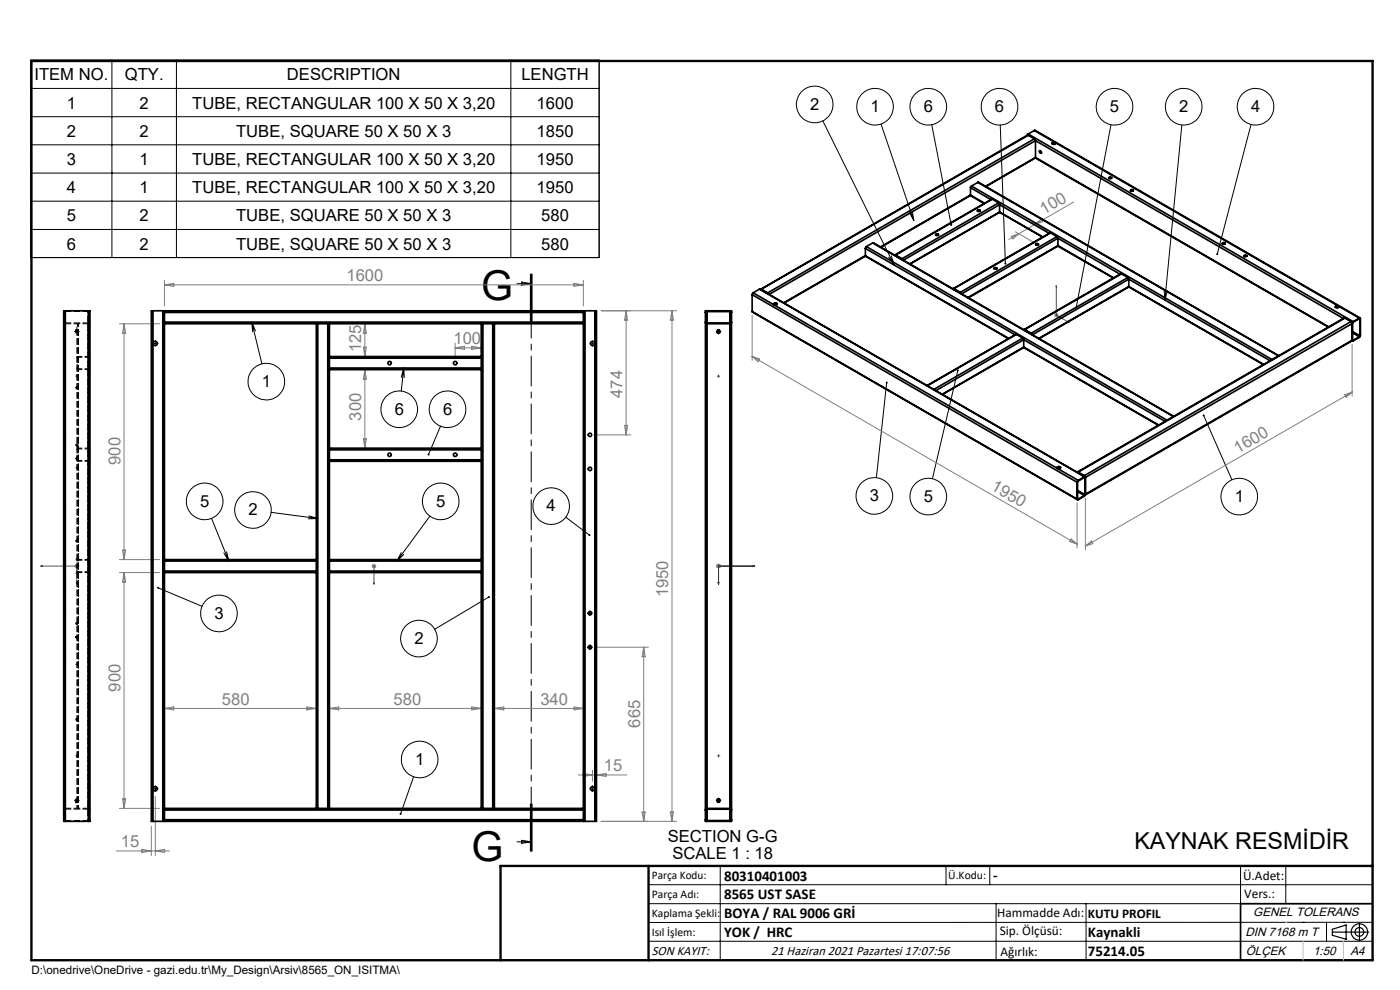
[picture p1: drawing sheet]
<svg xmlns="http://www.w3.org/2000/svg" width="297mm" height="210mm" viewBox="0 0 297 210" stroke-linecap="round" stroke-linejoin="round" font-family="sans-serif">
<g fill="none" stroke="#000" stroke-width=".21">
<path d="M6.5 12.8h120.6v41.8h-120.6zM6.5 18.8h120.6M23.7 12.8v41.8M37.4 12.8v41.8M108.4 12.8v41.8M6.5 24.8h120.6M6.5 30.7h120.6M6.5 36.7h120.6M174.6 25.6l15.1 30.6M186.9 26.3l7 20.5M197.7 26.4l4.1 21.3M212.2 26.5l1.1 29.4"/>
<path d="M235.7 26.4l-7.4 38.8M250.7 26.5l-3.6 37.1M265.4 26.4l-7.2 27.5M6.5 42.7h120.6M6.5 48.7h120.6M110.7 59.8l2 .4-2 .3zM112.5 58.1v10M112.7 58.1v10M112.9 58.1v10M188.5 54.6l1.2 1.6M189.1 54.3l.6 1.9M192.9 45l1 1.8"/>
<path d="M193.5 44.8l.4 2M16.1 70.1l.2-.2a.16 .16 0 0 1 .2 .2 .16 .16 0 0 1-.2 .1v.3M16.2 70.4h.2M32.8 72.8h.3M32.9 72.7v.3M53.4 68.3l2.2 8.9M53.4 68.3l.8 1.9M53.4 68.3l.2 2.1M85.7 78.1l-.6 4.9M85.7 78.1l.1 2M85.7 78.1l-.6 1.9M109.7 60.2h3"/>
<path d="M125.6 72.8h.2M125.7 72.7v.3M152.3 70v.1M152.3 70.4h.3M152.4 70.2v.3M152.6 70l-.2 .2M203.2 78.6l-5.4 23M247 61.6l.1 2M247.6 61.7l-.5 1.9M16.1 97.4l.2-.3a.16 .16 0 0 1 .2 .2 .16 .16 0 0 1-.2 .2M16.1 94.5l.2-.2a.16 .16 0 0 1 .2 .2 .16 .16 0 0 1-.2 .1M16.1 82.3l.2-.2a.16 .16 0 0 1 .2 .2 .16 .16 0 0 1-.2 .1"/>
<path d="M93.5 90.4l-2.6 6M188.1 81.2l-2.2 20.1M255.3 88.1l6 13.7M16.1 114.8l.2-.2a.16 .16 0 0 1 .2 .2 .16 .16 0 0 1-.2 .1M44.9 110l3.6 9M47.5 117.3l1 1.7M48.1 117l.4 2M57.5 108.7l9.9 1.3M65.5 109.4l1.9 .6M67.4 110l-2 .1M85.1 117.2l-.9 1.8M85.7 117.6l-1.5 1.4"/>
<path d="M91.2 109.5l-7 9.5M120 109.7l5.1 3.8M16.1 135.2l.2-.2a.16 .16 0 0 1 .2 .2 .16 .16 0 0 1-.2 .1M16.1 132.3l.3-.2 .1 .1-.2 .2M33.5 124.7l9.4 3.9M103.7 126.6l-11.5 6.9M125 130.1h.3M125 137.3h.3M125.2 130v.2M125.2 137.2v.2M16.1 152.6l.2-.1a.16 .16 0 0 1 .2 .2 .16 .16 0 0 1-.2 .1M16.1 170.1l.2-.2a.16 .16 0 0 1 .2 .2 .16 .16 0 0 1-.2 .1"/>
<path d="M16.2 169.8h.2M16.3 169.7v.2M32.8 167.3h.3M32.9 167.2v.3M87.7 164.8l-2.7 7.8M109.7 178.6h3M110.7 178.3l2 .3-2 .3zM112.5 170.5v10M112.7 170.5v10M112.9 170.5v10zM125.6 167.3h.2M125.7 167.2v.3"/>
<path d="M152.3 169.8h.3M152.4 169.7v.2M152.6 170.1l-.2-.2-.1 .2M137.6 187.7h153.6M137.6 191.7h153.6M137.6 199.7h153.6M152.8 183.7v20M200.7 183.7v4M210 183.7v4M211.3 191.7v12M230.4 191.7v12M263.2 183.7v20"/>
<path d="M272.8 183.7v8M276.4 195.6h.1M281.4 195.6v4.1M285 195.6h.1M291.2 195.6l-153.6 .1"/>
<circle cx="172.8" cy="22.1" r="3.9"/>
<circle cx="185.6" cy="22.6" r="3.9"/>
<circle cx="196.9" cy="22.6" r="3.9"/>
<circle cx="212" cy="22.6" r="3.9"/>
<circle cx="236.4" cy="22.6" r="3.9"/>
<circle cx="251.1" cy="22.6" r="3.9"/>
<circle cx="266.4" cy="22.6" r="3.9"/>
<circle cx="56.5" cy="81" r="3.9"/>
<circle cx="84.7" cy="86.8" r="3.9"/>
<circle cx="94.9" cy="86.8" r="3.9"/>
<circle cx="43.4" cy="106.3" r="3.9"/>
<circle cx="53.7" cy="108.2" r="3.9"/>
<circle cx="93.5" cy="106.4" r="3.9"/>
<circle cx="116.9" cy="107.4" r="3.9"/>
<circle cx="185.5" cy="105.2" r="3.9"/>
<circle cx="196.9" cy="105.3" r="3.9"/>
<circle cx="262.9" cy="105.3" r="3.9"/>
<circle cx="46.4" cy="130.1" r="3.9"/>
<circle cx="88.9" cy="135.5" r="3.9"/>
<circle cx="89" cy="161.1" r="3.9"/>
</g>
<g fill="none" stroke="#000" stroke-width=".25">
<path d="M282.6 197.7h7.8M282.6 197.1l3-.9v3l-3-.8zM288.4 195.8v3.8M106.2 203.7h185"/>
<circle cx="288.4" cy="197.7" r="1.74"/>
<circle cx="288.4" cy="197.7" r=".93"/>
</g>
<g fill="none" stroke="#00f" stroke-width=".21">
<path d="M224.1 60.6v6.2l2.7 1.6M224.1 60.6l.1 .3-.2-.1zM226.5 68.2l.3 .2-.3-.1zM79.3 120v.2zM159.7 120l.4 .1-.4 .1zM8.6 120.1l.4-.1v.2zM8.6 120.1h7.7v3.8M16.2 123.5h.2l-.1 .4zM79.3 123.9v-.4v.4M79.3 120.1h.1M79.3 120.1v3.8M152.3 123.5h.2l-.1 .4z"/>
<path d="M160.1 120.1h-7.7v3.8"/>
</g>
<g fill="none" stroke="#808080" stroke-width=".21">
<path d="M34.9 59.4v5.5M123.8 59.4v5.5M214.6 50.1l1.5-.5-1.2 1.1zM215.4 49.2l3.9 2.2M216.1 49.6l-2.1 1.2M218.9 47.1l3.3 1.9M219.6 47.5l-3.5 2.1M219.6 47.5l1.3-1 .3 .5zM227.8 42.9l-8.2 4.6M25.3 68.7h8.6M26.3 68.7l.4 2h-.7zM26.3 68.7v50"/>
<path d="M34.9 60.4l2-.3v.6zM34.9 60.4h88.9M77.1 73.7h.6l-.3 1.9zM77.4 68.7v6.9M77.4 78.4v16.7M77.4 68.7l.3 2h-.6zM77.4 78.4l.3 2h-.6zM96.6 72.8v3.2M96.6 73.8h5.5M96.6 73.8l1.9-.4v.7zM100.1 73.4l2 .4-2 .3zM102.1 72.8v1.8"/>
<path d="M121.8 60.1l2 .3-2 .3zM127.5 65.9h16M132.8 65.9l.3 2h-.6zM132.8 65.9v26.3M142.6 65.9v108.3M142.6 65.9l.3 2h-.7zM159.6 66.9v9.5M159.6 75.6l68.9 39.8M159.6 75.6l1.5 .6-.3 .5zM223.6 66.8h1M223.7 66.5l.7 .7M224.1 66.3v1"/>
<path d="M224.4 66.5l-.7 .7M286.8 73v11M77.1 93.1h.6l-.3 2zM126.2 92.2h7.6M132.5 90.2h.6l-.3 2zM285.3 83.7l1.5-.5-1.2 1.1zM286.8 83.2l-56.5 32.6M15.9 119.7l.8 .7M16.3 119.6v1M16.7 119.7l-.8 .7M25.3 118.7h8.6M26 116.7h.7l-.4 2z"/>
<path d="M79 119.7l.7 .7M79.3 119.6v1M79.7 119.7l-.7 .7M152.1 119.7l.7 .7M152.4 119.6v1M152.8 119.7l-.7 .7M227.3 114.3l1.2 1.1-1.6-.5zM228.5 106.7v9.5M230.3 105.6v11.1M230.3 115.8l1.2-1 .3 .5zM15.8 120.1h1M25.3 121.5h8.6"/>
<path d="M26.3 121.5v50M26.3 121.5l.4 2h-.7zM78.8 120.1h1M126.6 137.3h10.9M136.6 137.3v36.9M136.6 137.3l.3 2h-.7zM151.9 120.1h1M34.9 150.3h32.2M34.9 150.3l2-.3v.6zM65.1 150l2 .3-2 .3zM69.9 150.3h32.2M69.9 150.3l2-.3v.6z"/>
<path d="M100.1 150l2 .3-2 .3zM104.9 150.3h18.9M104.9 150.3l2-.3v.6zM121.8 150l2 .3-2 .3zM25.3 171.5h8.6M26 169.5h.7l-.4 2zM32.1 175.3v6.2M32.9 168.9v12.6M122.7 164.4h10.3M123.7 164.1l2 .3-2 .3zM125.7 163.4v2.3M126.5 164.4l2.1-.3v.6z"/>
<path d="M136.2 172.3h.7l-.3 1.9zM142.2 172.3h.7l-.3 1.9zM143.5 174.2h-16M24.7 180.5h11.2M30.1 180.2l2 .3-2 .3zM32.9 180.5l2-.3v.6z"/>
</g>
<g fill="none" stroke="#000" stroke-width=".21" stroke-dasharray="15.2 1.3 1.3 1.3">
<path d="M16 70.3h-.2M16.3 70.1v-.3M16.3 70.6v.2M16.6 70.3h.2M32.7 72.8h-.3M33 72.6v-.3M33 73.1v.3M33.2 72.8h.3M125.5 72.8h-.4M125.7 72.6v-.3M125.7 73.1v.3M126 72.8h.3"/>
<path d="M152.2 70.3h-.3M152.4 70.1v-.3M152.4 70.6v.2M152.7 70.3h.2M124.9 130.1h-.2M124.9 137.3h-.2M125.2 129.8v-.2M125.2 130.3v.3M125.2 137v-.2M125.2 137.6v.2M125.5 130.1h.2M125.5 137.3h.2"/>
<path d="M16 169.8h-.2M16.3 169.5v-.2M16.3 170.1v.2M16.6 169.8h.2M32.7 167.3h-.3M33 167v-.3M33 167.6v.3M33.2 167.3h.3M125.5 167.3h-.4M125.7 167v-.3M125.7 167.6v.3M126 167.3h.3"/>
<path d="M152.2 169.8h-.3M152.4 169.5v-.2M152.4 170.1v.2M152.7 169.8h.2"/>
</g>
<g fill="none" stroke="#808000" stroke-width=".21" stroke-dasharray="15.2 1.3 1.3 1.3">
<path d="M16.2 79.8h-.2M16.3 79.6v-.1M16.3 79.9v.2M16.5 79.8h.1M152.3 79.8h-.1M152.4 79.6v-.1M152.4 79.9v.2M152.6 79.8h.1M16.2 99.2h-.2M16.3 99.1v-.2M16.3 99.3v.2M16.5 99.2h.1"/>
<path d="M16.2 118.6h-.2M16.3 118.5v-.2M16.3 118.8v.1M16.5 118.6h.1M16.2 121.5h-.2M16.3 121.4v-.2M16.3 121.6v.2M16.5 121.5h.1M16.2 140.9h-.2M16.3 140.8v-.2M16.3 141.1v.1M16.5 140.9h.1"/>
<path d="M16.2 160.3h-.2M16.3 160.2v-.1M16.3 160.5v.1M16.5 160.3h.1M152.3 160.3h-.1M152.4 160.2v-.1M152.4 160.5v.1M152.6 160.3h.1"/>
</g>
<g fill="none" stroke="#808000" stroke-width=".21">
<path d="M16.2 79.8h.2M16.3 79.6v.3M152.3 79.8h.3M152.4 79.6v.3M16.2 99.2h.2M16.3 99.1v.3M16.2 118.6h.2M16.3 118.5v.3M16.2 121.5h.2M16.3 121.4v.3M16.2 140.9h.2M16.3 140.8v.3"/>
<path d="M16.2 160.4h.2M16.3 160.2v.3M152.3 160.4h.3M152.4 160.2v.3"/>
</g>
<path d="M112.7 58.1v122.4" fill="none" stroke="#000" stroke-width=".21" stroke-dasharray="6.3 1.3 1.3 1.3" stroke-dashoffset="2.9"/>
<path d="M291.2 191.7h-28v12" fill="none" stroke="#000" stroke-width=".35"/>
<path d="M6.7 12.9h284.5v190.8h-284.5zM137.6 183.7v20M291.2 183.7h-185v20" fill="none" stroke="#000" stroke-width=".5"/>
<path d="M276.4 199.7v4M285 199.7v4" fill="none" stroke="#c0c0c0" stroke-width=".21"/>
<path d="M272.8 195.6h.1" fill="none" stroke="#c0c0c0" stroke-width=".25"/>
<path d="M188 81a.21 .21 0 0 0 0 .3 .21 .21 0 0 0 .3-.1 .21 .21 0 0 0-.2-.2v.2v-.2zM258.1 53.7l-.1 .3 .2 .1v-.2v.2a.22 .22 0 0 0 .2-.3 .22 .22 0 0 0-.3-.1zM255.2 87.9a.22 .22 0 0 0 .1 .4 .22 .22 0 0 0 .3-.2 .22 .22 0 0 0-.3-.2v.2zM213.1 55.7v.3l.2 .1v-.2v.2a.22 .22 0 0 0 .2-.3 .22 .22 0 0 0-.4-.1zM201.6 47.6v.3h.2v-.2v.2l.2-.1-.1-.3zM228.1 65.1v.2l.2 .1v-.2l.1 .2a.22 .22 0 0 0 .1-.3 .22 .22 0 0 0-.4 0zM203 78.4a.22 .22 0 0 0 0 .4 .22 .22 0 0 0 .4-.1 .22 .22 0 0 0-.2-.3v.2v-.2zM33.4 124.6l.1 .1-.2-.1a.23 .23 0 0 0 .2 .4 .23 .23 0 0 0 .2-.3 .23 .23 0 0 0-.3-.1zM103.6 126.5a.22 .22 0 0 0-.1 .3 .22 .22 0 0 0 .4 0 .22 .22 0 0 0 0-.3l-.2 .1 .2-.1zM124.9 113.4v.3l.3-.1-.1-.1 .1 .1v-.2zM84.8 172.5v.3l.2-.2-.1 .3 .2-.1 .1-.3zM90.8 96.3v.3l.1-.2-.1 .2 .3-.1v-.2z" fill="#000"/>
<g fill="#00f">
<path d="M226.5 68.2l.3 .2-.3-.1zM224.1 60.6l.1 .3-.2-.1z"/>
<path d="M79.3 123.5v.4zM79.3 120v.2zM152.3 123.5h.2l-.1 .4zM159.7 120l.4 .1-.4 .1zM152.3 123.5h.2l-.1 .4zM159.7 120l.4 .1-.4 .1zM16.2 123.5l.1 .4 .1-.4zM8.6 120.1l.4 .1v-.2z"/>
</g>
<g fill="none" stroke="#000" stroke-width=".35">
<path d="M205.9 39.8v1.6M205.9 39.8l4.3 2.5M206.1 39.5l-.2 .3M206.1 39.5l63.7 36.8M207.4 38.7l63.9 36.8M207.4 38.7l-1.3 .8M207.4 38.7l63.8 36.8M217.9 28.7h.2M217.9 28.7l-56.5 32.6M218.1 28.4l-.2 .3M218.1 28.4l69 39.8M218.1 28.7l-56.6 32.6"/>
<path d="M218.1 28.7l1.3 .7M219.4 27.7l.2-.1 68.9 39.8M219.4 29.4l.3 .4M219.4 27.7l69 39.8M219.4 27.7l-1.3 .7M219.4 29.4l-56.5 32.7M219.6 33.5l-10.4 6.1M219.6 33.5l62.2 35.9M219.7 33.4l-.1 .1M219.7 29.8v3.6M219.7 29.8l65.3 37.7M219.7 33.4l62.2 35.9"/>
<path d="M219.7 29.8l-56.5 32.6M219.7 33.4l-10.6 6.1M220.6 32a.28 .28 0 0 1 .3 .2 .28 .28 0 0 1-.2 .3l-.2-.3zM220.6 32l.3 .5M220.6 32l.3 .2M220.6 32h.1M220.8 32.4h.1M223.2 30.5l.2-.2 .5 .2M223.2 30.3a.35 .35 0 0 1 .5-.2 .35 .35 0 0 1 .1 .5h-.5l-.1-.1zM235.2 37.7a.27 .27 0 0 1 .4-.2 .27 .27 0 0 1 .1 .4h-.3zM235.2 37.8l.2-.1 .4 .1M183.6 54.2l30.3 17.6"/>
<path d="M183.6 52.7v1.5M183.6 54.2l-17.3 10M183.6 52.7l31.7 18.3M183.6 54.2l30.4 17.6M183.6 54.3l-17.2 10M183.8 52.3l-.2 .4M183.8 52.3l63.8 36.8M185.1 51.5l63.9 36.8M185.1 51.5l-1.3 .8M185.1 51.5l63.8 36.9M189.9 54.2h.1M190 54.1h-.2"/>
<path d="M190 54.1l1.3 .8M191.3 55l.1 .1M191.3 54.9l.2 .2M198.5 49.7l.2-.1a.25 .25 0 0 1 .4 0 .25 .25 0 0 1-.1 .4 .25 .25 0 0 1-.4-.1zM198.5 49.8h.6M205.9 41.4l2.9 1.8M205.9 41.5l-19 10.9M205.9 41.4l-19.1 11M205.9 41.4l2.9 1.7M207.3 44.8l.3-.2 .4 .2M207.4 44.6l.5-.1a.28 .28 0 0 1-.2 .4 .28 .28 0 0 1-.4-.2zM210.5 42.3l-20.7 11.8"/>
<path d="M210.5 42.3l1.3 .7M210.5 42.3l-20.5 11.8M210.9 56.9a.28 .28 0 0 1 .3-.2 .28 .28 0 0 1 .2 .4h-.4zM210.9 57l.2-.1 .4 .1M211.8 43l.3 .4M211.8 43l-20.5 11.9M212.1 45l-19 11M212.1 45l9.1 5.3M212.1 43.4v1.6M212.1 43.4l10.5 6.1M212.1 43.4l-20.5 11.8M212.1 45l-19.1 11"/>
<path d="M219.7 51.7h.2a.26 .26 0 0 1 .4-.1 .26 .26 0 0 1 0 .4 .26 .26 0 0 1-.4 0zM219.7 51.9h.6M222.9 49.4l-20.7 11.8M222.9 49.4l-20.5 11.8M222.9 49.4l1.3 .8M224.2 50.2l.2 .3M224.2 50.2l-20.5 11.8M224.4 52.2l11.8 6.8M224.4 52.1l-18.9 11.1M224.4 50.5v1.6M224.4 50.5l13.2 7.7M224.4 52.1l11.9 6.8"/>
<path d="M224.4 50.5l-20.4 11.8M224.4 52.1l-19 11M237.9 58.1h-.2l-20.5 11.8M237.9 58.1l1.4 .8M237.9 58.1l-20.5 11.8M239.3 58.9l.2 .3M239.3 58.9l-20.5 11.8M239.5 59.2v1.6M239.5 59.2l29.9 17.3M239.5 59.2l-20.5 11.8M239.8 40.3l.2-.1a.25 .25 0 0 1 .4 0 .25 .25 0 0 1 0 .4 .25 .25 0 0 1-.4 0zM239.8 40.5l.3-.2 .3 .2"/>
<path d="M259.3 51.6l.2-.1a.27 .27 0 0 1 .4 0 .27 .27 0 0 1-.1 .4 .27 .27 0 0 1-.4-.1zM259.3 51.7l.2-.1 .4 .1M263.9 54.4l.3-.2 .3 .2M264 54.1h.1a.26 .26 0 0 1 .4 0 .26 .26 0 0 1 0 .4 .26 .26 0 0 1-.4 0l-.2-.1zM13.9 65.9h-.4v108.3h.4M13.9 65.9h4.8M13.9 65.9v108.3M16.3 70h.1M16.3 70h-.1M16.3 70v.2M18.7 65.9h.4v108.3h-.4M18.7 65.9v108.3"/>
<path d="M32.5 65.9h-.4v108.3h.4M32.5 65.9h2M32.5 65.9v108.3M34.5 65.9h.4M34.5 65.9v108.3M34.9 68.3v.4M34.9 65.9v.4M34.9 66.3v2M34.9 68.7v102.8M34.9 65.9h88.9M34.9 68.3h88.9M34.9 68.7h88.9"/>
<path d="M34.9 66.3h88.9M67.1 68.7v50M67.4 68.7v102.8M69.5 68.7v102.8M69.9 78.1v.3M69.9 75.6v.4M69.9 68.7v6.9M69.9 76v2.1M69.9 78.4v16.7M69.9 78.4h32.2M69.9 78.1h32.2M69.9 76h32.2"/>
<path d="M69.9 75.6h32.2M102.1 78.1v.3M102.1 75.6v.4M102.1 68.7v6.9M102.1 76v2.1M102.1 78.4v16.7M102.4 68.7v102.8M104.5 68.7v102.8M104.9 68.7v102.8M123.8 65.9h.3M123.8 68.3v.4M123.8 65.9v.4"/>
<path d="M123.8 66.3v2M123.8 68.7v102.8M124.1 65.9v108.3M124.1 65.9h2.1M126.2 65.9h.3v108.3h-.3M126.2 65.9v108.3M149.6 68.3l.2 .3 .2 .1M150 65.9l-.2 .1-.2 .3M150 66.1l-.2 .1v2.2l.2 .1M150 65.9h-.4v108.3h.4M150 65.9h4.8M150 68.7h4.8"/>
<path d="M150 66.1h4.8M150 68.5h4.8M150 66.1v2.4M150 68.7v102.8M152.3 70l.1 .2 .1-.2M154.8 65.9l.4 .2v.2M154.8 66.1l.2 .1v2.2l-.2 .1M154.8 65.9h.4v108.3h-.4M154.8 66.1v2.4M154.8 68.7v102.8M155.2 68.3v.2l-.4 .2M159.6 66.1l69 39.9"/>
<path d="M159.6 62.5l68.9 39.8M159.6 66.1l68.9 39.8M159.6 62.5v3.6M159.8 62.1l-.2 .4M159.8 62.1l68.9 39.8M161.1 61.3l69.1 39.8M161.1 61.3l68.9 39.8M161.1 61.3l-1.3 .8M161.5 61.5h.1M161.5 61.3l-.1 .1M161.5 61.3l1.4 .8M162.9 62.1l.2 .3"/>
<path d="M162.9 62.3h.1M164.1 64.4a.37 .37 0 0 1 .5-.2 .37 .37 0 0 1 .2 .4l-.4 .1zM164.1 64.5l.4-.1 .4 .1M202.3 61.3l.1 .1M202.4 61.2l-.2 .1M202.4 61.4h.1M202.4 61.2l1.3 .8M202.4 61.4l1.3 .8M203.7 62.2h.1M203.7 62l.2 .3M215.6 70.9l-18.9 10.9M215.6 70.9l1.4 .8"/>
<path d="M217 71.7l.2 .4M217 71.7l-18.9 10.9M217.2 73.6l-17.2 10.1M217.2 73.7l28.5 16.5M217.2 72.1v1.5M217.2 72.1l30 17.3M217.2 73.6l28.6 16.6M217.2 72.1l-18.7 10.8M217.2 73.6l-17.3 10M217.3 70l.1 .1M217.4 69.9h-.2M217.4 70.1h.1"/>
<path d="M217.4 69.9l1.4 .8M217.4 70.1l1.4 .7M218.7 70.8h.1M218.8 70.7l.1 .2M218.8 70.9h.1M239.4 60.8l28.6 16.6M239.5 60.8l-19 11M239.5 60.8l28.6 16.5M239.5 60.8l-19.1 11M283.3 65a.34 .34 0 0 1 .5-.2 .34 .34 0 0 1 .1 .5h-.4zM283.3 65.1l.2-.1 .5 .1M285.3 67.5l-56.7 32.6"/>
<path d="M285.3 67.5l-56.6 32.6M285.3 67.5l1.3 .7M286.6 68.2l.2 .4M286.6 68.2l-56.6 32.7M286.8 72.3h.1M286.8 72.2v.1l-56.5 32.7M286.8 68.6l-56.5 32.7M286.8 72.2l-56.5 32.6M286.8 68.6v3.6M286.9 72.1l.2 .1M286.9 70.3l1.6 .9M286.9 70.6l1.5 .8"/>
<path d="M287.1 68.2l-.3 .4M288.4 67.5h.2v3.7l-.2 .3-1.4 .8-.2-.1M288.4 67.6l.1 .1M288.4 67.6l-1.5 .9v3.6M288.4 67.5l-1.3 .7M288.4 71.4l-1.3 .8M288.5 71.2l-.1 .2M288.5 67.7v3.5M69.9 95.1v.3M69.9 97.5v.4M69.9 95.4v2.1M69.9 97.9v20.8"/>
<path d="M69.9 95.4h32.2M69.9 95.1h32.2M69.9 97.5h32.2M69.9 97.9h32.2M102.1 95.1v.3M102.1 97.5v.4M102.1 95.4v2.1M102.1 97.9v20.8M224.2 99.3l.3-.2 .5 .2M224.3 99.1a.34 .34 0 0 1 .4-.2 .34 .34 0 0 1 .2 .4l-.6 .1zM34.9 118.7h32.2M34.9 119h32.2"/>
<path d="M67.1 118.7v.3M67.1 119v2.1M69.9 118.7v.3M69.9 119v2.1M69.9 118.7h32.2M69.9 119h32.2M102.1 118.7v.3M102.1 119v2.1M228.5 102.3v3.6M228.6 105.8l.1 .1M228.6 104l1.6 .9M228.6 104.3l1.4 .8"/>
<path d="M228.7 100.3h.1M228.7 100.1l-.2 .1M228.7 100.3l1.4 .8M228.7 101.9l-.2 .4M228.7 100.1l1.3 .8M230 100.9l.3 .4M230 101.1l.3 .2M230 101.3l-1.4 .9v3.6M230 101.3h.2M230 101.1l-1.3 .8M230 105.1l-1.3 .8M230.2 104.9l-.2 .2"/>
<path d="M230.2 101.3v3.6M230.3 104.8l-.3 .4-1.3 .8-.2-.1M230.3 101.3v3.5M34.9 121.1h32.2M34.9 121.5h32.2M67.1 121.1v.4M67.1 121.5v50M69.9 121.1v.4M69.9 121.5v50M69.9 121.1h32.2M69.9 121.5h32.2M102.1 121.1v.4"/>
<path d="M102.1 121.5v50M13.9 174.2h4.8M16.2 170.1h.2M16.3 169.9v.3M32.5 174.2h2M34.5 174.2h.4M34.9 171.5v.3M34.9 173.9v.3M34.9 171.8h88.9M34.9 171.5h88.9M34.9 174.2h88.9M34.9 173.9h88.9"/>
<path d="M34.9 171.8v2.1M123.8 171.5v.3M123.8 173.9v.3M123.8 174.2h.3M123.8 171.8v2.1M124.1 174.2h2.1M149.6 173.9l.2 .3h.2M150 171.7l-.2 .1v2.1l.2 .2M150 171.5h-.2l-.2 .3M150 171.5h4.8M150 174.2h4.8M150 174.1h4.8"/>
<path d="M150 171.7h4.8M150 171.7v2.4M152.3 170.1l.1-.2 .1 .2M154.8 171.5h.2l.2 .3M154.8 171.7l.2 .1v2.1l-.2 .2M154.8 171.7v2.4M155.2 173.9v.2l-.4 .1"/>
<circle cx="16.3" cy="70.1" r=".15"/>
<circle cx="32.9" cy="72.9" r=".44"/>
<circle cx="82.7" cy="77" r=".35"/>
<circle cx="96.6" cy="77" r=".35"/>
<circle cx="125.7" cy="72.9" r=".44"/>
<circle cx="152.4" cy="70.3" r=".36"/>
<circle cx="16.3" cy="94.4" r=".14"/>
<circle cx="16.3" cy="82.3" r=".14"/>
<circle cx="16.3" cy="97.3" r=".15"/>
<circle cx="82.6" cy="96.5" r=".36"/>
<circle cx="96.5" cy="96.5" r=".36"/>
<circle cx="125.1" cy="92.2" r=".37"/>
<circle cx="125.1" cy="99.5" r=".37"/>
<circle cx="16.3" cy="114.8" r=".14"/>
<circle cx="16.3" cy="135.1" r=".15"/>
<circle cx="16.3" cy="132.3" r=".15"/>
<circle cx="125.1" cy="130.1" r=".36"/>
<circle cx="125.1" cy="137.3" r=".37"/>
<circle cx="16.3" cy="152.6" r=".15"/>
<circle cx="16.3" cy="170.1" r=".15"/>
<circle cx="32.9" cy="167.3" r=".44"/>
<circle cx="125.7" cy="167.3" r=".44"/>
<circle cx="152.4" cy="169.8" r=".36"/>
</g>
<path d="M150.1 68.5l-.2 .2M152.7 65.9l-.2 .2M154.6 68.5l-.2 .2M155.2 67.9l-.2 .2M152.3 174.1l-.1 .1M154.9 171.5l-.2 .2" fill="none" stroke="#000" stroke-width=".21"/>
<g fill="none" stroke="#000" stroke-width=".21" stroke-dasharray="1.3 .6">
<path d="M13.5 68.3l.4 .4M13.5 73.3h.2M13.7 68.3l.2 .2M13.7 72.4h-.2M13.9 65.9l-.4 .4M13.9 66.1l-.2 .2M16.3 78.1l.3 .3M16.3 77.4h.2M16.5 78.1l.1 .1M16.5 76.6h-.2M16.6 75.6l-.3 .4M16.6 75.8l-.1 .1"/>
<path d="M18.7 68.7l.4-.4M18.7 68.5l.2-.2M18.8 68.7h-.1M18.8 78.4l.3-.3M18.8 78.2l.1-.1M18.9 66.2l-.2-.1M18.9 73.3h.2M18.9 75.9l-.1-.1M18.9 77.4h.2M19.1 66.2l-.4-.3M19.1 68.7h-.3M19.1 75.9l-.3-.3"/>
<path d="M19.1 72.4h-.2M19.1 76.6h-.2M13.5 92.6h.2M13.5 99.8h.2M13.7 91.9h-.2M13.7 99.1h-.2M16.3 97.5l.3 .3M16.3 96.8h.2M16.5 97.5l.1 .2M16.5 96.1h-.2M16.6 95.1l-.3 .3M16.6 95.2l-.1 .2"/>
<path d="M18.8 97.8l.3-.3M18.8 97.7l.1-.2M18.9 95.4l-.1-.2M18.9 96.8h.2M19.1 95.4l-.3-.3M19.1 96.1h-.2M16.6 118.7l-.3 .3M16.6 118.8l-.1 .2M18.9 119l-.1-.2M19.1 119l-.3-.3M13.5 130.4h.2M13.5 137.6h.2"/>
<path d="M13.7 129.7h-.2M13.7 136.9h-.2M16.3 121.1l.3 .4M16.5 121.1l.1 .2M18.8 121.4l.3-.3M18.8 121.3l.1-.2M13.5 173.9l.4 .3M13.5 167.7h.2M13.7 173.9l.2 .2M13.7 166.8h-.2M13.9 171.4l-.4 .4M13.9 171.6l-.2 .2"/>
<path d="M18.7 174.2l.4-.3M18.7 174l.2-.1M18.8 171.4h-.1M18.9 171.8l-.2-.2M18.9 167.7h.2M19.1 171.8l-.4-.4M19.1 171.4h-.3M19.1 166.8h-.2"/>
</g>
<path d="M13.9 68.7h4.8M13.9 68.5h4.8M18.7 66.1h-4.8M13.9 174h4.8M18.7 171.4h-4.8M18.7 171.6h-4.8" fill="none" stroke="#000" stroke-width=".21" stroke-dasharray="1.3 .6" stroke-dashoffset=".1"/>
<path d="M13.9 65.9v108.3M18.7 65.9v108.3M13.7 174.2v-108.3M13.9 174.2v-108.3M18.7 174.2v-108.3M18.9 174.2v-108.3" fill="none" stroke="#000" stroke-width=".21" stroke-dasharray="1.3 .6" stroke-dashoffset=".8"/>
<path d="M16.4 70a.36 .36 0 0 1 .2 .6 .36 .36 0 0 1-.6 0 .36 .36 0 0 1 .2-.6" fill="none" stroke="#000" stroke-width=".21" stroke-dasharray="1.3 .6" stroke-dashoffset=".6"/>
<g fill="none" stroke="#000" stroke-width=".21" stroke-dasharray="1.3 .6" stroke-dashoffset=".5">
<path d="M16.6 78.4h2.2M16.6 78.2h2.2M18.8 75.8h-2.2M18.8 75.6h-2.2M16.6 97.8h2.2M16.6 97.7h2.2M18.8 95.2h-2.2M18.8 95.1h-2.2M18.8 118.7h-2.2M18.8 118.8h-2.2M16.6 121.4h2.2M16.6 121.3h2.2"/>
<path d="M16.2 170.1l-.2-.4 .3-.3M16.3 169.4l.4 .3-.3 .4"/>
</g>
<path d="M16.3 70v-1.3M16.3 171.4v-1.3M16.5 171.4v-102.7M16.6 171.4v-102.7M18.8 171.4v-102.7M18.9 171.4v-102.7" fill="none" stroke="#000" stroke-width=".21" stroke-dasharray="1.3 .6" stroke-dashoffset=".7"/>
<path d="M16.3 169.9v-99.7" fill="none" stroke="#000" stroke-width=".21" stroke-dasharray="1.3 .6" stroke-dashoffset=".3"/>
<g font-size="8.7">
<text x="102.1" y="63.7">G</text>
<text x="100" y="182.6">G</text>
</g>
<text font-size="4.9" x="240.7" y="180.1">KAYNAK RESMİDİR</text>
<g font-size="3.5">
<text x="7.3" y="17.1">ITEM NO.</text>
<text x="26.5" y="17.1">QTY.</text>
<text x="60.9" y="17.1">DESCRIPTION</text>
<text x="110.6" y="17.1">LENGTH</text>
<text x="14.2" y="23">1</text>
<text x="29.6" y="23">2</text>
<text x="40.8" y="23">TUBE, RECTANGULAR 100 X 50 X 3,20</text>
<text x="113.8" y="23">1600</text>
<text x="171.9" y="23.3">2</text>
<text x="184.7" y="23.8">1</text>
<text x="196" y="23.8">6</text>
<text x="211.1" y="23.8">6</text>
<text x="235.5" y="23.8">5</text>
<text x="250.1" y="23.8">2</text>
<text x="265.4" y="23.8">4</text>
<text x="14.2" y="29">2</text>
<text x="29.6" y="29">2</text>
<text x="50.1" y="29">TUBE, SQUARE 50 X 50 X 3</text>
<text x="113.8" y="29">1850</text>
<text x="14.2" y="35">3</text>
<text x="29.6" y="35">1</text>
<text x="40.8" y="35">TUBE, RECTANGULAR 100 X 50 X 3,20</text>
<text x="113.8" y="35">1950</text>
<text x="14.2" y="41">4</text>
<text x="29.6" y="41">1</text>
<text x="40.8" y="41">TUBE, RECTANGULAR 100 X 50 X 3,20</text>
<text x="113.8" y="41">1950</text>
<text x="14.2" y="47">5</text>
<text x="29.6" y="47">2</text>
<text x="50.1" y="47">TUBE, SQUARE 50 X 50 X 3</text>
<text x="114.8" y="47">580</text>
<text x="14.2" y="53">6</text>
<text x="29.6" y="53">2</text>
<text x="50.1" y="53">TUBE, SQUARE 50 X 50 X 3</text>
<text x="114.8" y="53">580</text>
<text x="55.5" y="82.1">1</text>
<text x="83.7" y="87.9">6</text>
<text x="94" y="87.9">6</text>
<text x="42.5" y="107.5">5</text>
<text x="92.5" y="107.5">5</text>
<text x="184.5" y="106.3">3</text>
<text x="196" y="106.5">5</text>
<text x="261.9" y="106.5">1</text>
<text x="52.7" y="109.3">2</text>
<text x="116" y="108.5">4</text>
<text x="45.5" y="131.2">3</text>
<text x="87.9" y="136.6">2</text>
<text x="88.1" y="162.2">1</text>
<text x="141.7" y="178.6">SECTION G-G</text>
<text x="142.6" y="182.2">SCALE 1 : 18</text>
</g>
<g font-size="3.5" fill="#808080">
<text x="221.5" y="45.6" transform="rotate(-30 221.5 45.6)">100</text>
<text x="73.5" y="59.6">1600</text>
<text x="76.6" y="74.7" transform="rotate(-90 76.6 74.7)">125</text>
<text x="96.2" y="73">100</text>
<text x="76.6" y="89.2" transform="rotate(-90 76.6 89.2)">300</text>
<text x="132" y="84.4" transform="rotate(-90 132 84.4)">474</text>
<text x="25.6" y="98.6" transform="rotate(-90 25.6 98.6)">900</text>
<text x="262.6" y="96.3" transform="rotate(-30 262.6 96.3)">1600</text>
<text x="210" y="103.8" transform="rotate(30 210 103.8)">1950</text>
<text x="141.8" y="126.7" transform="rotate(-90 141.8 126.7)">1950</text>
<text x="25.6" y="146.7" transform="rotate(-90 25.6 146.7)">900</text>
<text x="47.1" y="149.5">580</text>
<text x="83.5" y="149.5">580</text>
<text x="114.6" y="149.5">340</text>
<text x="135.8" y="154.4" transform="rotate(-90 135.8 154.4)">665</text>
<text x="128.1" y="163.6">15</text>
<text x="25.6" y="179.7">15</text>
</g>
<g font-size="3.2">
<text x="153.6" y="186.8">80310401003</text>
<text x="153.6" y="190.8">8565 UST SASE</text>
<text x="210.7" y="186.6">-</text>
<text x="153.6" y="194.8">BOYA / RAL 9006 GRİ</text>
<text x="153.6" y="198.8">YOK / HRC</text>
<text x="230.8" y="198.7">Kaynakli</text>
<text x="230.8" y="202.8">75214.05</text>
</g>
<g font-size="2.8">
<text x="263.7" y="186.7">Ü.Adet:</text>
<text x="263.9" y="190.5">Vers.:</text>
<text x="211.5" y="194.5">Hammadde Adı:</text>
<text x="230.8" y="194.7">KUTU PROFIL</text>
<text x="138.3" y="202.6">SON KAYIT:</text>
<text x="163.6" y="202.6">21 Haziran 2021 Pazartesi 17:07:56</text>
<text x="212.1" y="198.4">Sip. Ölçüsü:</text>
<text x="212.2" y="202.7">Ağırlık:</text>
</g>
<g font-size="2.6">
<text x="265.9" y="194.4">GENEL TOLERANS</text>
<text x="264.2" y="198.5">DIN 7168 m T</text>
<text x="264.3" y="202.6">ÖLÇEK</text>
<text x="278.5" y="202.6">1:50</text>
<text x="286.5" y="202.6">A4</text>
</g>
<g font-size="2.5">
<text x="138.3" y="186.4">Parça Kodu:</text>
<text x="138.3" y="190.5">Parça Adı:</text>
<text x="201.2" y="186.5">Ü.Kodu:</text>
<text x="138.3" y="194.5">Kaplama Şekli:</text>
<text x="138.3" y="198.6">Isıl İşlem:</text>
<text x="6.7" y="206.7">D:\onedrive\OneDrive - gazi.edu.tr\My_Design\Arsiv\8565_ON_ISITMA\</text>
</g>
</svg>
